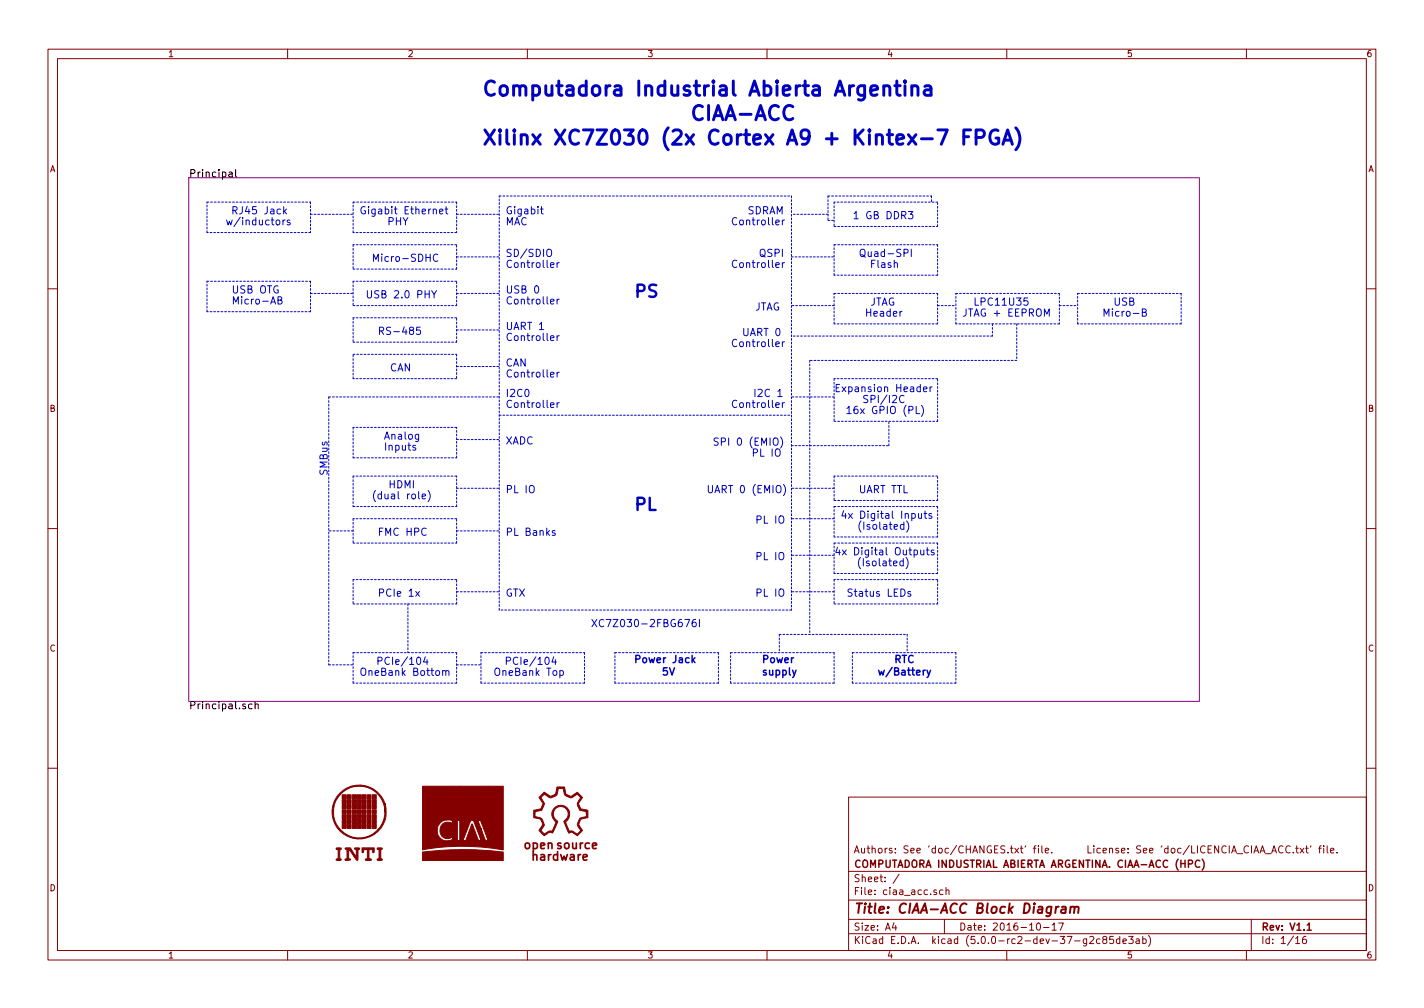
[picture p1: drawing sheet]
<svg xmlns="http://www.w3.org/2000/svg" width="297mm" height="210mm" viewBox="0 0 297 210" stroke-linecap="round" stroke-linejoin="round" font-family="sans-serif">
<g fill="none" stroke="#840000" stroke-width=".21">
<path d="M10 10.3h277v189.9h-277zM12 12.2h273v186.1h-273zM60 10.3v1.9M110 10.3v1.9M160 10.3v1.9M210 10.3v1.9M260 10.3v1.9M10 60.2h2M285 60.2h2M10 110.3h2M285 110.3h2M10 160.2h2"/>
<path d="M89.2 165.2h6.3v3.8h-6.3zM90.8 167.2h.5M91.6 166.5h-.7l-.2 1.5M93 166.5h-.6l-.3 .2 .1 .4 .6 .3v.4l-.3 .2-.6-.1M93.7 166.5l-.2 1.5h.7M177 166.3h108v32h-108zM212.8 176.9h.6M213 176.4v1.3l.4 .2M214 176.4l-.2 .3M261.6 177.9l.5-1.5 .5 1.5M261.7 177.5h.7M262.8 177.9l.5-1.5 .6 1.5"/>
<path d="M263 177.5h.7M264 178.1h1.1M265.3 177.9l.5-1.5 .5 1.5M265.4 177.5h.7M267.6 176.6a.7 .7 0 0 0-1 .5 .7 .7 0 0 0 .7 .8l.3-.1M269.1 176.6a.7 .7 0 0 0-1 .5 .7 .7 0 0 0 .7 .8l.3-.1M269.8 177.8v.1M270.3 176.9h.5M270.5 176.4v1.3l.3 .2M271.2 176.9l.8 1M272 176.9l-.8 1M272.3 176.9h.6"/>
<path d="M272.5 176.4v1.3l.4 .2M273.5 176.4l-.2 .3M275.1 176.9h.5M275.6 176.4l-.3 .3v1.2M276.1 176.4v.2M276.1 176.9v1M276.8 176.4v1.3l.2 .2M277.5 177.4l.8-.1-.1-.3-.5-.1-.2 .2 .1 .7h.6M278.9 177.8v.1M285 160.2h2M60 198.3v1.9M110 198.3v1.9"/>
<path d="M160 198.3v1.9M177 194.8h108M177 191.8h108M177 187.8h108M177 181.8h108M186.5 192.5l-.4 1h1M186.8 193v1M187.6 182.3l-1.3 2M195.3 185.7l-.3-.1-.2 .2v.2l.5 .2v.3h-.5M196.7 185.7l-.4-.1-.3 .3 .1 .6h.6M197 191.8v3M197.3 185.7l.3-.1 .3 .1 .1 .9"/>
<path d="M197.3 185.1v1.5M210 198.3v1.9M216.3 192.7l.3-.2a.81 .81 0 0 1 .5 .8 .81 .81 0 0 1-.5 .7l-.3-.1-.1-.4zM217.7 193.5h1.1M219.5 193l.4-.5v1.5M219.5 194h.8M220.8 192.5h1l-.6 1.5M226.7 195.8v1.2l-.3 .3h-.4M226.7 195.9l-.5-.1-.2 .3 .1 .6h.6M227.3 195.5l.6-.2 .3 .5-1 1h1M229.4 195.9l-.4-.1-.3 .3 .1 .6 .2 .1 .4-.1M230.3 196l-.3-.3 .3-.4 .5 .2 .1 .2-.2 .2a.52 .52 0 0 0-.6 .2 .52 .52 0 0 0 0 .6l.5 .1 .2-.1 .1-.4-.3-.3"/>
<path d="M232.2 195.3h-.7l-.1 .7 .2-.1 .6 .1 .1 .2-.1 .5-.2 .1-.6-.1M233.6 195.9l-.5-.1-.2 .3v.6l.2 .1 .5-.1M233.6 195.3v1.5M234.2 196.3l.7-.1v-.3l-.5-.1-.2 .2 .1 .7h.6M235.4 195.3h1l-.5 .6 .4 .1v.7l-.2 .1-.7-.1M237 195.9h.6v.9M237.6 196.2l-.4 .1-.3 .2 .3 .3 .4-.1M238.4 195.9l.4-.1 .3 .3-.1 .6-.2 .1-.4-.1M238.4 195.3v1.5M239.6 195.1a1.71 1.71 0 0 1 0 2.3M260 198.3v1.9M261 191.8v6.5"/>
<path d="M270.3 195.8l.4-.5v1.5M270.3 196.8h.8M272.4 195.3l-.4 .1a.96 .96 0 0 0 0 1.4l.5-.1v-.5l-.2-.3-.5 .1-.1 .2"/>
</g>
<path d="M250.3 179.6a.71 .71 0 0 0-1 .5 .71 .71 0 0 0 .7 .8l.3-.1M250.8 179.2a1.79 1.79 0 0 1 0 2.3M272.7 193l.4-.5v1.5M272.7 194h.8" fill="none" stroke="#840000" stroke-width=".3"/>
<path d="M220.9 189.1l-.4 .1-.3 .3M221.5 189.2h.8l-.1 1.2M222.3 189.6l-.7 .1a.4 .4 0 0 0-.3 .3 .4 .4 0 0 0 .3 .4l.6-.1M223.3 189.3l.3-.2 .5 .1-.1 1.2M223.3 189.1l-.1 1.3M224.2 189.4a.47 .47 0 0 1 .4-.3 .47 .47 0 0 1 .4 .3l-.1 1" fill="none" stroke="#840000" stroke-width=".41"/>
<path d="M39.4 37.1h210.8v109.2h-210.8z" fill="none" stroke="#840084" stroke-width=".21"/>
<path d="M47.8 36h.6v.9M48.4 36.2l-.5 .1a.3 .3 0 0 0-.2 .3 .3 .3 0 0 0 .2 .3l.5-.1M49.1 35.4v1.3l.3 .2M52.6 146.9l-.5-.1-.3 .3 .2 .7h.6M53.2 147l.2-.2 .4 .1 .1 .9M53.2 146.3v1.5" fill="none" stroke="#000" stroke-width=".21"/>
<g fill="none" stroke="#0000c2" stroke-width=".21">
<path d="M58.5 43.7l-.4-.1-.3 .3 .1 .6h.6M59 45.9v1M59.2 43.1v1.5M59.3 44l.5 .6M59.5 45.9l-.5 .3M59.8 43.6l-.6 .6M60.5 46l-.4-.1-.2 .2 .1 .2 .5 .2v.3h-.6M82.7 46.1h.9M83.6 45.4v1.5M84.1 45.4l.5 .8 .5-.8M84.6 46.2v.7M90.4 43.7l.2-.1 .4 .1v.9"/>
<path d="M91.3 53.1a.7 .7 0 0 0-.9 .7 .7 .7 0 0 0 .9 .7v-.1M91.7 44.1l.7-.1-.1-.3-.4-.1-.2 .2 .1 .7h.5M92.8 43.6h.6M93.1 43.1v1.3l.3 .2M111.6 59.7l.3-.1a.81 .81 0 0 1 .5 .8 .81 .81 0 0 1-.5 .7l-.3-.1-.1-.5zM112.7 43.6h.6M113 43.1v1.3l.3 .2M114.1 52.2l.3-.2a.53 .53 0 0 1 .7 .5v.5a.51 .51 0 0 1-.5 .5 .51 .51 0 0 1-.6-.5zM114.8 55.3l.8-.2-.1-.2-.4-.1-.3 .2 .1 .7h.6M116.2 54.8v1M116.7 54.8l-.5 .3M158.6 52.2l.3-.2a.53 .53 0 0 1 .7 .5v.5a.51 .51 0 0 1-.5 .5 .51 .51 0 0 1-.5-.5z"/>
<path d="M158.9 53.1l.7 .5M161 52.1l-.5-.1-.3 .1v.5l.7 .3 .1 .3-.3 .3-.6-.1M161.7 52.8l.7-.1 .2-.2-.1-.4-.8-.1v1.5M161.8 55.3l.8-.2-.1-.2-.4-.1-.3 .2 .1 .7h.6M161.8 46.4l.8-.2-.1-.2-.4-.1-.3 .2 .1 .7h.6M162.1 44.6v-1.5l.5 1.1 .5-1.1v1.5M163.2 45.9v1M163.2 52v1.5M163.2 54.8v1M163.7 54.8l-.5 .3M163.7 45.9l-.5 .3M186.5 54.9l.3-.1 .3 .1 .1 .9"/>
<path d="M186.5 54.3v1.5M188.6 52.8l.7-.1 .1-.2v-.4l-.8-.1v1.5M189.5 44.1h.9l-.5 .6 .4 .1v.7l-.2 .1-.6-.1M190.1 52v1.5M58 62.6l.7-.1v-.5l-.7-.1v1.5h.5l.3-.1 .1-.4-.4-.3M87.7 68.2h-.8v.8l.2-.2 .5 .1 .1 .2v.5l-.2 .2-.6-.2M90 60.6l.6 .8 .5-.8M90.6 61.4v.7M112.5 68.8h.9M114.8 62.9l.8-.1-.1-.3-.4-.1-.3 .2 .1 .7h.6M114.8 70.5l.8-.1-.1-.3-.4-.1-.3 .2 .1 .8h.6M114.8 78.2l.8-.2-.1-.3-.4-.1-.3 .2 .1 .8h.6"/>
<path d="M116.2 62.4v1M116.2 70v1M116.2 77.6v1.1M116.7 62.4l-.5 .3M116.7 70l-.5 .3M116.7 77.6l-.5 .3M161.8 71.8l.8-.2-.1-.2-.4-.1-.3 .2 .1 .7h.6M162 68.6l.3-.1a.87 .87 0 0 1-.1 1.5l-.4-.6zM163.2 71.3v1M163.7 71.3l-.5 .3M188.2 64.9l-.5 .3M212 62.1h1l-.5 .6 .4 .2v.6l-.2 .2-.7-.2"/>
<path d="M214.4 62.1h-.8v.8l.7-.1 .2 .2-.1 .5-.3 .2-.5-.2M217.9 66v-1.6l.5 1.1 .5-1.1v1.6M235.7 62.9l.7-.2v-.4l-.7-.2v1.6h.5l.3-.2 .1-.3-.4-.3M238.3 65.1l.7-.1v-.4l-.7-.2v1.6h.6l.2-.2v-.3l-.3-.4M86.7 93l-.4-.1-.2 .2 .1 .2 .5 .2v.3h-.6M87.3 90.6v1.2l-.3 .3-.3-.1M87.3 90.7l-.4-.1-.3 .3 .1 .6h.6M114.8 84.5l.8-.2-.1-.2-.4-.1-.3 .2 .1 .7h.6M116.2 84v1M116.7 84l-.5 .3M157.1 94.4h.8l.1-.2-.1-.4-.8-.2v1.6M157.5 81.2v1.5"/>
<path d="M158.1 81.3l.6-.1 .2 .1 .1 .3-.9 1.1h.9M158.7 93.6v1.6h.7M160.5 81.3a.62 .62 0 0 0-.7 0 .62 .62 0 0 0-.2 .8 .56 .56 0 0 0 .3 .6 .56 .56 0 0 0 .6-.1M161.1 93.6v1.6M161.4 91.6l.2-.2a.53 .53 0 0 1 .7 .5v.5a.51 .51 0 0 1-.5 .5 .51 .51 0 0 1-.5-.5zM161.8 93.8l.1-.1a.52 .52 0 0 1 .8 .1 1.04 1.04 0 0 1-.3 1.4l-.5-.1a1.23 1.23 0 0 1-.1-1.3zM161.8 84.5l.8-.2-.1-.2-.4-.1-.3 .2 .1 .7h.6M162.3 81.6l.4-.4v1.5M162.3 82.7h.8M162.8 91.1a1.78 1.78 0 0 1 0 2.4M163.2 84v1M163.7 84l-.5 .3"/>
<path d="M181 82.5h-.6l-.2 .1v.5l.7 .2 .1 .4-.3 .3-.5-.1M181.7 83.3l.7-.1 .1-.2v-.4l-.8-.1v1.5M183.2 82.5v1.5M185 82.4l-1.3 1.9M185.5 82.5v1.5M186.2 82.6l.6-.1 .2 .4-.9 1.1h.9M188.6 82.6a.73 .73 0 0 0-1 .5 .73 .73 0 0 0 .7 .9l.3-.2M189.6 85.5h.7l.1-.2v-.4l-.8-.1v1.5M191.1 84.8v1.5h.7M192.2 84.5a1.78 1.78 0 0 1 0 2.4M192.6 81.2l.8-.2-.1-.2-.4-.1-.3 .2 .1 .7h.6M194 80.7v1"/>
<path d="M194.4 80.7l-.4 .3M84.5 101.8v-1.6l.5 1.1 .5-1.1v1.6M86.2 100.2v1.6M88.1 103.6l.7-.2-.1-.3-.4-.1-.2 .2v.8h.6M89.3 102.3a1.7 1.7 0 0 1 0 2.3M115.8 110.7h-.4l-.2 .2 .1 .2 .5 .1v.4h-.6M162 101.5l.3-.2a.53 .53 0 0 1 .6 .5v.5a.51 .51 0 0 1-.8 .4 1.14 1.14 0 0 1-.1-1.2zM163.4 101a1.78 1.78 0 0 1 0 2.4M185.6 116.5v1.3l.4 .2M186.4 117.5l.7-.1-.1-.3-.4-.1-.2 .2 .1 .8h.5M186.5 109.9l.7-.2-.1-.2-.4-.1-.2 .2 .1 .7h.5M188.4 117.1l-.4-.1-.3 .3 .1 .7h.6"/>
<path d="M188.4 116.5v1.5M188.5 109.5l-.4-.1-.3 .3 .2 .6h.5M188.5 108.9v1.5M189 116.3a1.78 1.78 0 0 1 0 2.3M189.1 108.7a1.7 1.7 0 0 1 0 2.3M191.6 107.1v.9l.4 .1 .2-.1M192 114.7v.8a.37 .37 0 0 0 .4 .3 .37 .37 0 0 0 .3-.2M192.2 107.1v1M192.7 114.7v1M192.7 107.1h.6M193 106.6v1.3l.3 .2M193.2 114.7h.6"/>
<path d="M193.4 114.2v1.3l.4 .2M194.3 107.2l-.3-.1-.2 .2v.2l.5 .2v.3h-.5M194.8 114.8l-.4-.1-.2 .2 .1 .3 .5 .1v.4h-.6M85.4 138.6h.9M86.7 123.4l.8 1M87 137.2l.4-.1a.87 .87 0 0 1-.2 1.5l-.3-.6zM87.5 123.4l-.8 1M88.7 137l-.4 1.1h1M89.1 137.6v1M92.3 140l.3-.1h.3l.1 1M92.3 139.9v1M113.8 137.2l.2-.1a.81 .81 0 0 1 .6 .7 .81 .81 0 0 1-.6 .8l-.2-.2-.1-.4z"/>
<path d="M115.5 137l-.4 1.1h1M115.8 137.6v1M116.8 139.9h.4l.3 .3-.1 .6h-.6M116.8 139.9v1.5M142.8 129.2h1.1l-.7 1.5M145.1 129.2l-.4 .1a1.04 1.04 0 0 0 0 1.4h.4l.1-.6-.2-.3h-.5l-.1 .3M145.9 129.2v1.5M189.9 123.4h-.3l-.2 .2v.2l.5 .1v.4h-.5M93 140.1l.2-.2h.4v1"/>
</g>
<path d="M139.2 139.3h-.8v.7l.7-.1 .1 .3v.5l-.3 .1-.5-.1M139.7 139.3l.5 1.5 .5-1.5M144.5 137.6l.5 .6M145 137.2l-.6 .6M190.5 136.8a.62 .62 0 0 0-.8 0 .62 .62 0 0 0-.2 .8 .56 .56 0 0 0 .3 .6 .56 .56 0 0 0 .7-.1M193.4 139.8l.3 1M194.1 139.8l-.5 1.4-.2 .1" fill="none" stroke="#0000c2" stroke-width=".3"/>
<g fill="none" stroke="#0000c2" stroke-width=".21" stroke-dasharray=".4 .4">
<path d="M43.2 42.2h21.6M43.2 48.5v-6.3M43.2 58.7h21.6M64.8 42.2v6.3M64.8 48.5h-21.6M64.8 44.7h8.9M64.8 58.7v6.3M73.7 42.2h21.5M73.7 48.5v-6.3M73.7 51v5.1M73.7 56.1h21.5M73.7 58.7v5"/>
<path d="M95.2 42.2v6.3M95.2 48.5h-21.5M95.2 56.1v-5.1M95.2 51h-21.5M95.2 58.7h-21.5M95.2 53.6h8.9M95.2 44.7h8.9M104.1 40.9h61M165.1 53.6h8.9M165.1 40.9v86.3M172.7 40.9v5.1M172.7 46h1.3"/>
<path d="M172.7 40.9h21.6M172.7 44.7h-7.6M174 57.4v-6.4M174 51h21.6M174 42.2v5M174 47.2h21.6M194.3 40.9v1.3M195.6 51v6.4M195.6 57.4h-21.6M195.6 47.2v-5M195.6 42.2h-21.6M43.2 65v-6.3"/>
<path d="M64.8 65h-21.6M64.8 61.2h8.9M73.7 63.7h21.5M73.7 66.3v5.1M73.7 71.4h21.5M73.7 73.9h21.5M73.7 79v-5.1M95.2 63.7v-5M95.2 71.4v-5.1M95.2 66.3h-21.5M95.2 73.9v5.1M95.2 79h-21.5"/>
<path d="M95.2 76.4h8.9M95.2 68.8h8.9M95.2 61.2h8.9M168.9 75.2v57.1M174 67.6v-6.4M174 61.2h21.6M174 79v8.9M174 63.7h-8.9M195.6 61.2v6.4M195.6 67.6h-21.6M195.6 79h-21.6M195.6 63.7h3.8"/>
<path d="M199.4 67.6v-6.4M199.4 61.2h21.6M207 67.6v2.5M207 70.1h-41.9M212.1 67.6v7.6M212.1 75.2h-43.2M221 61.2v6.4M221 67.6h-21.6M221 63.7h3.8M224.8 67.6v-6.4M224.8 61.2h21.6M246.4 61.2v6.4"/>
<path d="M246.4 67.6h-21.6M68.6 82.8v55.9M68.6 82.8h35.5M73.7 89.1v6.4M73.7 95.5h21.5M73.7 99.3v6.4M95.2 95.5v-6.4M95.2 89.1h-21.5M95.2 99.3h-21.5M95.2 91.7h8.9M104.1 86.6h61M165.1 93h20.3"/>
<path d="M174 87.9h21.6M174 99.3v5.1M174 82.8h-8.9M185.4 93v-5.1M195.6 87.9v-8.9M195.6 99.3h-21.6M73.7 105.7h21.5M73.7 108.2v5.1M73.7 113.3h21.5M73.7 110.7h-5.1M95.2 105.7v-6.4M95.2 113.3v-5.1"/>
<path d="M95.2 108.2h-21.5M95.2 110.7h8.9M95.2 101.8h8.9M174 119.6v-6.3M174 113.3h21.6M174 112v-6.3M174 105.7h21.6M174 104.4h21.6M174 101.8h-8.9M174 108.2h-8.9M174 115.8h-8.9M195.6 113.3v6.3"/>
<path d="M195.6 119.6h-21.6M195.6 105.7v6.3M195.6 112h-21.6M195.6 104.4v-5.1M68.6 138.7h5.1M73.7 120.9v5.1M73.7 126h21.5M73.7 136.1h21.5M85.1 126v10.1M95.2 126v-5.1M95.2 120.9h-21.5M95.2 136.1v6.4"/>
<path d="M95.2 138.7h5.1M95.2 123.4h8.9M100.3 136.1h21.6M104.1 127.2v-86.3M121.9 136.1v6.4M128.3 136.1h21.6M149.9 136.1v6.4M152.4 136.1h21.6M162.6 132.3h26.6M162.6 132.3v3.8M165.1 127.2h-61M174 136.1v6.4"/>
<path d="M174 120.9v5.1M174 126h21.6M174 123.4h-8.9M177.8 136.1h21.6M189.2 132.3v3.8M195.6 126v-5.1M195.6 120.9h-21.6M199.4 136.1v6.4M73.7 142.5v-6.4M95.2 142.5h-21.5M100.3 142.5v-6.4M121.9 142.5h-21.6"/>
<path d="M128.3 142.5v-6.4M149.9 142.5h-21.6M152.4 142.5v-6.4M174 142.5h-21.6M177.8 142.5v-6.4M199.4 142.5h-21.6"/>
</g>
<g fill="#840000" stroke="#840000" stroke-width=".21">
<path d="M88.1 177.7a74.1 74.1 0 0 1 16.9 0v1.8h-16.9z"/>
<path d="M88.1 164h6.3v7.4l-.1-.1a2.16 2.16 0 0 0-3.1 1.9 2.16 2.16 0 0 0 3.1 2v-.5a1.72 1.72 0 0 1-2.5-1.5 1.72 1.72 0 0 1 2.5-1.6h.1v-7.6h1.5v7.1h-.5v4.2h.5v-11.3h5.9v11.3l-1.6-4.1h-.5l.6 1.6v2.5l-1.4-3.8a.45 .45 0 0 0-.5-.4 .45 .45 0 0 0-.4 .5l-1.4 3.7h.6l1.3-3.4 .6 1.4a3 3 0 0 0 1 2h.2v-2.5l.9 2.4 .6 .1v-11.3h3.2v13.3a46.5 46.5 0 0 0-16.9 0z"/>
<path d="M113.5 165.2l1.3 .9 1.1-.5 .3-1.4h1.6l.2 1.5 1.1 .4 1.3-.9 1.1 1.1-.9 1.3 .5 1.1 1.2 .3v.8v-.5l-1.3-.3-.3-.5a1.14 1.14 0 0 1 .1-1.6l.3-.5-.7-.7-.6 .4a1.37 1.37 0 0 1-2-.3l-.3-1.3h-1l-.1 .5a1.43 1.43 0 0 1-1.7 1.4l-1-.6a.68 .68 0 0 0-.7 .4 .68 .68 0 0 0 .2 .8l.4 .7-.6 1.3-1.4 .3v1l.9 .2a1.29 1.29 0 0 1 .9 1.2l.2 .4-.8 1.1 .8 .8 1-.7 .6 .1 .8-1.9a1.89 1.89 0 0 1-.7-2.7 1.89 1.89 0 0 1 2.7-.5 1.89 1.89 0 0 1 .4 2.7l-.4 .5 .7 1.9 .7-.1 1 .7 .8-.8-.6-.8a1.62 1.62 0 0 1 .6-1.8l1.1-.3v-1.3h.3v1.6l-.7 .1a1.17 1.17 0 0 0-.8 1.9l.4 .6-1.1 1.1-1.1-.7-.7 .2-1-2.5a1.63 1.63 0 0 0 .8-2 1.63 1.63 0 0 0-1.9-1 1.65 1.65 0 0 0-1.1 1.5 1.65 1.65 0 0 0 1 1.5l-1.1 2.4a1.11 1.11 0 0 0-1.5 .4l-.3 .2-1.1-1.1 .4-.5a1.18 1.18 0 0 0 .2-1.3 1.18 1.18 0 0 0-1.1-.7l-.6-.1v-1.6l1.5-.3 .5-1.1-.9-1.3z"/>
<path d="M71.4 172h.8v.8h-.8z"/>
<path d="M71.4 170.9h.8v.9h-.8z"/>
<path d="M71.4 169.9h.8v.9h-.8z"/>
<path d="M71.4 168.9h.8v.8h-.8z"/>
<path d="M71.4 167.8h.8v.9h-.8z"/>
<path d="M71.4 166.8h.8v.8h-.8z"/>
<path d="M71.4 165.8h.8v.8h-.8z"/>
<path d="M72.4 172h.8v.8h-.8z"/>
<path d="M72.4 170.9h.8v.9h-.8z"/>
<path d="M72.4 169.9h.8v.9h-.8z"/>
<path d="M72.4 168.9h.8v.8h-.8z"/>
<path d="M72.4 167.8h.8v.9h-.8z"/>
<path d="M72.4 166.8h.8v.8h-.8z"/>
<path d="M72.4 165.8h.8v.8h-.8z"/>
<path d="M73.5 172h.8v.8h-.8z"/>
<path d="M73.5 170.9h.8v.9h-.8z"/>
<path d="M73.5 169.9h.8v.9h-.8z"/>
<path d="M73.5 168.9h.8v.8h-.8z"/>
<path d="M73.5 167.8h.8v.9h-.8z"/>
<path d="M73.5 166.8h.8v.8h-.8z"/>
<path d="M73.5 165.8h.8v.8h-.8z"/>
<path d="M74.5 172h.9v.8h-.9z"/>
<path d="M74.5 170.9h.9v.9h-.9z"/>
<path d="M74.5 169.9h.9v.9h-.9z"/>
<path d="M74.5 168.9h.9v.8h-.9z"/>
<path d="M74.5 167.8h.9v.9h-.9z"/>
<path d="M74.5 166.8h.9v.8h-.9z"/>
<path d="M74.5 165.8h.9v.8h-.9z"/>
<path d="M75.5 172h.9v.8h-.9z"/>
<path d="M75.5 170.9h.9v.9h-.9z"/>
<path d="M75.5 169.9h.9v.9h-.9z"/>
<path d="M75.5 168.9h.9v.8h-.9z"/>
<path d="M75.5 167.8h.9v.9h-.9z"/>
<path d="M75.5 166.8h.9v.8h-.9z"/>
<path d="M75.5 165.8h.9v.8h-.9z"/>
<path d="M76.6 172h.8v.8h-.8z"/>
<path d="M76.6 170.9h.8v.9h-.8z"/>
<path d="M76.6 169.9h.8v.9h-.8z"/>
<path d="M76.6 168.9h.8v.8h-.8z"/>
<path d="M76.6 167.8h.8v.9h-.8z"/>
<path d="M76.6 166.8h.8v.8h-.8z"/>
<path d="M76.6 165.8h.8v.8h-.8z"/>
<path d="M77.6 172h.9v.8h-.9z"/>
<path d="M77.6 170.9h.9v.9h-.9z"/>
<path d="M77.6 169.9h.9v.9h-.9z"/>
<path d="M77.6 168.9h.9v.8h-.9z"/>
<path d="M77.6 167.8h.9v.9h-.9z"/>
<path d="M77.6 166.8h.9v.8h-.9z"/>
<path d="M77.6 165.8h.9v.8h-.9z"/>
<path d="M70.1 176.9h.8l.3 .1a.81 .81 0 0 0-.3 1.2v.8l.3 .2a.63 .63 0 0 1-1.1 .1l.4-.2v-1.9h-.3z"/>
<path d="M78.7 176.9h1l.1 .1-.2 .2a2.36 2.36 0 0 0-.1 1.8l.2 .2a.65 .65 0 0 1-1 .1v-.1l.4-.1v-1.9h-.4z"/>
<path d="M75.5 176.9h2.6l-.1 1-.3-.2v-.5h-.7v1.9l.5 .2a.94 .94 0 0 1-1.3 .1l.1-.2 .3-.1v-1.9h-.7l-.1 .6h-.2z"/>
<path d="M72 176.9h1.1l1.2 1.7v-1.3l-.4-.3a.99 .99 0 0 1 1.1 0l-.3 .3v.6a2.04 2.04 0 0 1-.2 1.6l-1.7-2.3-.1 1.9 .4 .1v.2a.96 .96 0 0 1-1.1-.1l.4-.2v-1.8z"/>
<path d="M70.8 165.5a5.7 5.7 0 0 1 9.5 2.1v1.8a5.4 5.4 0 0 0-7.9-4.7 5.4 5.4 0 0 0-.4 9.2 5.4 5.4 0 0 0 8.3-4v-2.3a5.6 5.6 0 0 1-6.6 7.3 5.6 5.6 0 0 1-2.9-9.4z"/>
</g>
<g fill="none" stroke="#0000c2" stroke-width=".61">
<path d="M184.4 18.2a.74 .74 0 0 1 1.2 .1v1.6M186.6 17.9h1.2M187.1 16.9v2.6l.1 .2 .6 .2M188.8 16.9l-.2 .1 .2 .2 .1-.2-.1-.1v.3M188.8 17.9v2M190.2 18.2a.76 .76 0 0 1 1.3 .1v1.6M190.2 17.9v2M192.9 18l.3-.1 .9 .1 .1 .3v1.6M194.2 18.6l-.3 .1h-.7a.59 .59 0 0 0-.5 .6 .59 .59 0 0 0 .5 .6h.7l.3-.2M146.5 22.3a1.21 1.21 0 0 0-1.4 0 1.21 1.21 0 0 0-.4 1.4 1.13 1.13 0 0 0 .6 1.1 1.13 1.13 0 0 0 1.2-.1M147.8 22v3M148.8 25l1-3 1 3"/>
<path d="M149.1 24.1h1.4M151.4 25l1-3 1 3M151.7 24.1h1.4M154.4 23.8h2.3M157.7 25l.9-3 1.1 3M157.9 24.1h1.5M162.4 22.3a1.14 1.14 0 0 0-1.3-.2 1.14 1.14 0 0 0-.6 1.2 1.28 1.28 0 0 0 .4 1.3 1.28 1.28 0 0 0 1.3 .2l.2-.1M165.4 22.3a1.14 1.14 0 0 0-1.3-.2 1.14 1.14 0 0 0-.6 1.2 1.28 1.28 0 0 0 .4 1.3 1.28 1.28 0 0 0 1.3 .2l.2-.1M195.6 27.1h2l-1.3 3M201 28.5h1.1M202.5 27.1h-1.5v3M203.6 28.7h1.1a.81 .81 0 0 0 .7-.8 .81 .81 0 0 0-.7-.8h-1.1v3"/>
<path d="M208.2 27.2a1.22 1.22 0 0 0-1.4 .2 1.22 1.22 0 0 0-.3 1.4 1.13 1.13 0 0 0 .6 1.1 1.13 1.13 0 0 0 1.2-.1v-1h-.6M209.2 30.1l1-3 1 3M209.5 29.2h1.4M211.9 26.7a3.4 3.4 0 0 1 0 4.5"/>
</g>
<g font-size="4.2" fill="#0000c2">
<text x="100.3" y="20">Computadora Industrial Abierta Argentina</text>
<text x="100.3" y="30.2">Xilinx XC7Z030 (2x Cortex A9 + Kintex-7 FPGA)</text>
</g>
<g font-size="3.5" fill="#0000c2">
<text x="132.1" y="62">PS</text>
<text x="132.1" y="106.5">PL</text>
</g>
<text font-size="2.8" fill="#840000" x="178" y="190.5">Title: CIAA-ACC Block Diagram</text>
<g font-size="2.5" fill="#840000">
<text x="109.4" y="177.1">open source</text>
<text x="111.3" y="179.5">hardware</text>
</g>
<g font-size="2.1">
<text x="39.4" y="37">Principal</text>
<text x="39.4" y="147.9">Principal.sch</text>
</g>
<g font-size="2.1" fill="#0000c2">
<text x="47" y="47">w/inductors</text>
<text x="47.6" y="44.7">RJ45 Jack</text>
<text x="74.9" y="44.7">Gigabit Ethernet</text>
<text x="77.9" y="47">PHY</text>
<text x="105.4" y="44.7">Gigabit</text>
<text x="105.4" y="47">MAC</text>
<text x="152.4" y="47">Controller</text>
<text x="154.2" y="44.7">SDRAM</text>
<text x="177.8" y="45.7">1 GB DDR3</text>
<text x="105.4" y="53.6">SD/SDIO</text>
<text x="179.1" y="53.6">Quad-SPI</text>
<text x="77.5" y="54.6">Micro-SDHC</text>
<text x="105.4" y="55.9">Controller</text>
<text x="152.4" y="55.9">Controller</text>
<text x="180.3" y="55.9">Flash</text>
<text x="48.3" y="61.2">USB OTG</text>
<text x="48.3" y="63.5">Micro-AB</text>
<text x="76.2" y="62.2">USB 2.0 PHY</text>
<text x="105.4" y="61.2">USB 0</text>
<text x="105.4" y="63.5">Controller</text>
<text x="157.5" y="64.8">JTAG</text>
<text x="180.9" y="63.7">JTAG</text>
<text x="201.8" y="63.7">LPC11U35</text>
<text x="231.1" y="63.7">USB</text>
<text x="78.7" y="69.8">RS-485</text>
<text x="105.4" y="68.8">UART 1</text>
<text x="105.4" y="71.1">Controller</text>
<text x="153.6" y="70.1">UART 0</text>
<text x="180.3" y="66">Header</text>
<text x="200.7" y="66">JTAG + EEPROM</text>
<text x="229.9" y="66">Micro-B</text>
<text x="81.3" y="77.5">CAN</text>
<text x="105.4" y="76.4">CAN</text>
<text x="152.4" y="72.4">Controller</text>
<text x="105.4" y="78.7">Controller</text>
<text x="105.4" y="82.8">I2C0</text>
<text x="174" y="81.8">Expansion Header</text>
<text x="105.4" y="85.1">Controller</text>
<text x="152.4" y="85.1">Controller</text>
<text x="175.2" y="86.4">16x GPIO (PL)</text>
<text x="80" y="91.7">Analog</text>
<text x="80" y="94">Inputs</text>
<text x="105.4" y="92.7">XADC</text>
<text x="148.6" y="93">SPI 0 (EMIO)</text>
<text x="68.3" y="99.3" transform="rotate(-90 68.3 99.3)">SMBus</text>
<text x="79.2" y="101.8">HDMI</text>
<text x="77.5" y="104.1">(dual role)</text>
<text x="105.4" y="102.9">PL IO</text>
<text x="147.3" y="102.9">UART 0 (EMIO)</text>
<text x="179.1" y="102.9">UART TTL</text>
<text x="78.7" y="111.8">FMC HPC</text>
<text x="105.4" y="111.8">PL Banks</text>
<text x="157.5" y="109.2">PL IO</text>
<text x="175.3" y="108.2">4x Digital Inputs</text>
<text x="177" y="110.5">(Isolated)</text>
<text x="157.5" y="116.8">PL IO</text>
<text x="174" y="115.8">4x Digital Outputs</text>
<text x="176.4" y="118.1">(Isolated)</text>
<text x="78.7" y="124.5">PCIe 1x</text>
<text x="105.4" y="124.5">GTX</text>
<text x="157.5" y="124.5">PL IO</text>
<text x="176.5" y="124.5">Status LEDs</text>
<text x="123.2" y="130.8">XC7Z030-2FBG676I</text>
<text x="74.9" y="141">OneBank Bottom</text>
<text x="76.7" y="138.7">PCIe/104</text>
<text x="102.9" y="141">OneBank Top</text>
<text x="104.1" y="138.7">PCIe/104</text>
<text x="132.1" y="138.3">Power Jack</text>
<text x="158.7" y="138.3">Power</text>
<text x="158.7" y="140.9">supply</text>
<text x="182.9" y="140.9">w/Battery</text>
<text x="184.7" y="138.3">RTC</text>
</g>
<g font-size="2.1" fill="#840000">
<text x="178" y="178">Authors: See 'doc/CHANGES.txt' file.</text>
<text x="215.8" y="178">License: See 'doc/LICENCIA_CIAA_ACC.txt' file.</text>
<text x="178" y="184">Sheet: /</text>
<text x="178" y="181">COMPUTADORA INDUSTRIAL ABIERTA ARGENTINA. CIAA-ACC (HPC)</text>
<text x="178" y="186.7">File: ciaa_acc.sch</text>
<text x="178" y="196.9">KiCad E.D.A. kicad (5.0.0-rc2-dev-37-g2c85de3ab)</text>
<text x="178" y="194.1">Size: A4</text>
<text x="200" y="194.1">Date: 2016-10-17</text>
<text x="263" y="194.1">Rev: V1.1</text>
<text x="263" y="196.9">Id: 1/16</text>
</g>
<g font-size="1.8" fill="#840000">
<text x="35" y="11.9">1</text>
<text x="85" y="11.9">2</text>
<text x="135" y="11.9">3</text>
<text x="185" y="11.9">4</text>
<text x="235" y="11.9">5</text>
<text x="285" y="11.9">6</text>
<text x="10.4" y="35.9">A</text>
<text x="285.4" y="35.9">A</text>
<text x="10.4" y="85.9">B</text>
<text x="285.4" y="85.9">B</text>
<text x="10.4" y="135.9">C</text>
<text x="285.4" y="135.9">C</text>
<text x="10.4" y="185.9">D</text>
<text x="285.4" y="185.9">D</text>
<text x="35" y="199.9">1</text>
<text x="85" y="199.9">2</text>
<text x="135" y="199.9">3</text>
<text x="185" y="199.9">4</text>
<text x="235" y="199.9">5</text>
<text x="285" y="199.9">6</text>
</g>
</svg>
